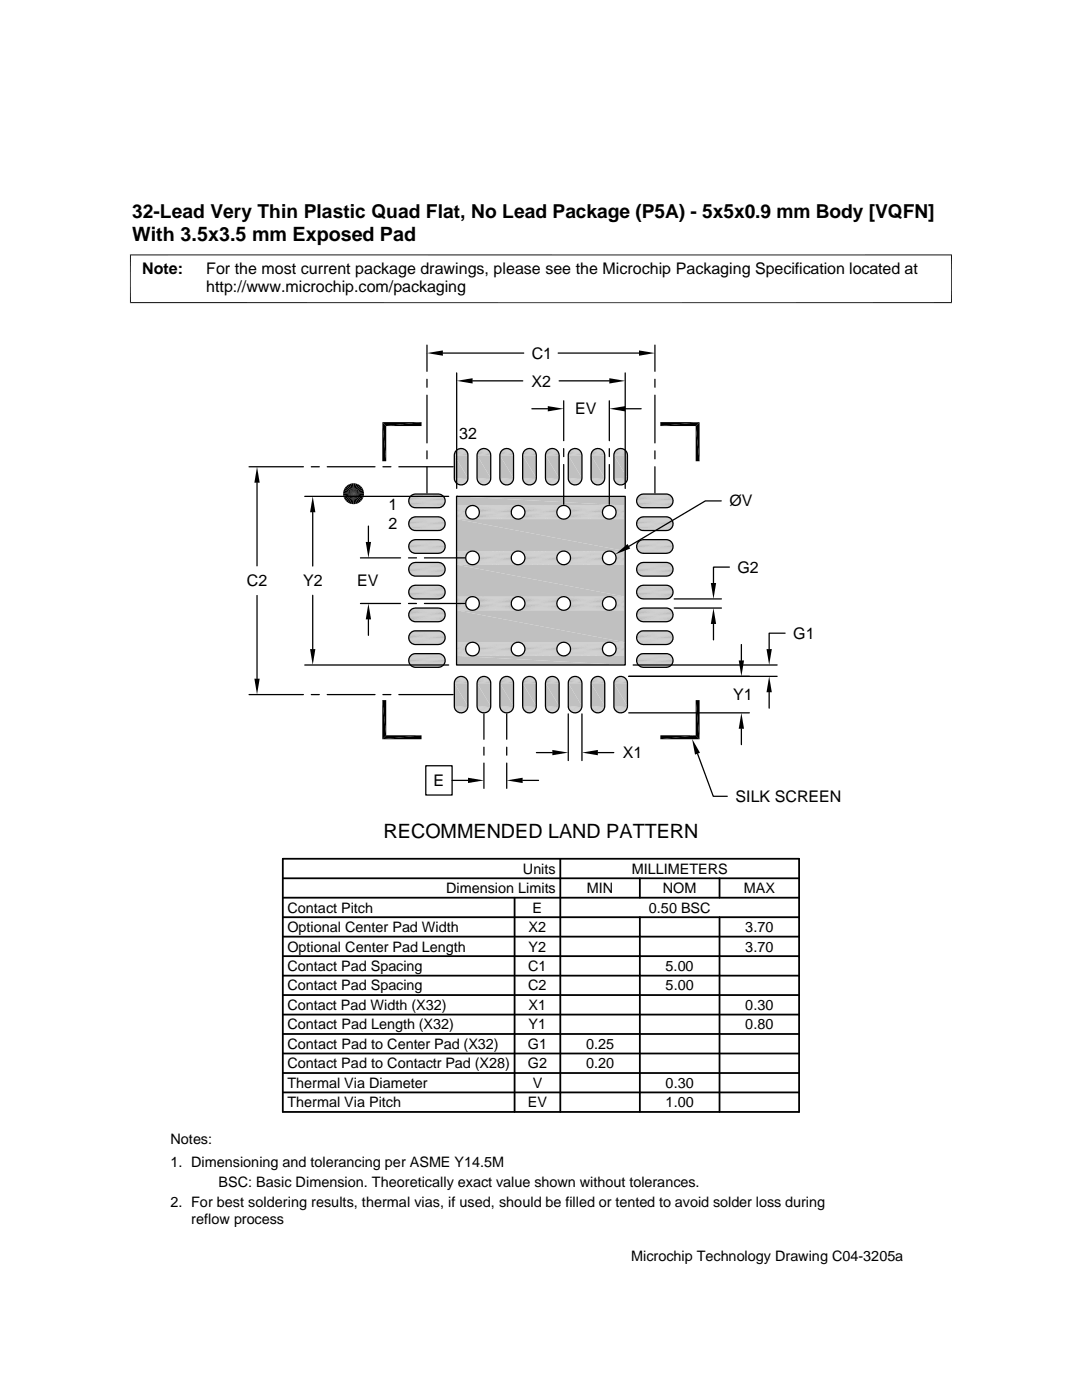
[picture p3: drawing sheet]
<svg xmlns="http://www.w3.org/2000/svg" width="216mm" height="279mm" viewBox="0 0 216 279" stroke-linecap="round" stroke-linejoin="round" font-family="sans-serif">
<g fill="#c0c0c0">
<path d="M123.5 89.6h.7z"/>
<path d="M123.7 89.5l.5 .1z"/>
<path d="M118.9 89.6h.8z"/>
<path d="M119.2 89.5l.5 .1z"/>
<path d="M114.4 89.6h.7z"/>
<path d="M114.6 89.5l.5 .1z"/>
<path d="M109.8 89.6h.8z"/>
<path d="M110.1 89.5l.5 .1z"/>
<path d="M105.3 89.6h.7z"/>
<path d="M105.5 89.5l.5 .1z"/>
<path d="M100.7 89.6h.8z"/>
<path d="M101 89.5l.5 .1z"/>
<path d="M96.2 89.6h.7z"/>
<path d="M96.4 89.5l.5 .1z"/>
<path d="M91.6 89.6h.8z"/>
<path d="M91.9 89.5l.5 .1z"/>
<path d="M123.2 89.6h1.3z"/>
<path d="M123.5 89.6h1z"/>
<path d="M118.7 89.6h1.2z"/>
<path d="M118.9 89.6h1z"/>
<path d="M114.2 89.6h1.2z"/>
<path d="M114.4 89.6h1z"/>
<path d="M109.6 89.6h1.2z"/>
<path d="M109.8 89.6h1z"/>
<path d="M105.1 89.6h1.2z"/>
<path d="M105.3 89.6h1z"/>
<path d="M100.5 89.6h1.2z"/>
<path d="M100.7 89.6h1z"/>
<path d="M95.9 89.6h1.3z"/>
<path d="M96.2 89.6h1z"/>
<path d="M91.4 89.6h1.2z"/>
<path d="M91.6 89.6h1z"/>
<path d="M123 89.8l.2-.2 1.5 .2z"/>
<path d="M123.2 89.6h1.3l.2 .2z"/>
<path d="M118.5 89.8l.2-.2 1.4 .2z"/>
<path d="M118.7 89.6h1.2l.2 .2z"/>
<path d="M113.9 89.8l.3-.2 1.4 .2z"/>
<path d="M114.2 89.6h1.2l.2 .2z"/>
<path d="M109.4 89.8l.2-.2 1.4 .2z"/>
<path d="M109.6 89.6h1.2l.2 .2z"/>
<path d="M104.8 89.8l.3-.2 1.4 .2z"/>
<path d="M105.1 89.6h1.2l.2 .2z"/>
<path d="M100.3 89.8l.2-.2 1.4 .2z"/>
<path d="M100.5 89.6h1.2l.2 .2z"/>
<path d="M95.7 89.8l.2-.2 1.5 .2z"/>
<path d="M95.9 89.6h1.3l.2 .2z"/>
<path d="M91.2 89.8l.2-.2 1.4 .2z"/>
<path d="M91.4 89.6h1.2l.2 .2z"/>
</g>
<path d="M122.8 89.9h2.1" fill="none" stroke="#c0c0c0" stroke-width=".2"/>
<path d="M123 89.8h1.7l.2 .2z" fill="#c0c0c0"/>
<path d="M118.3 89.9h2" fill="none" stroke="#c0c0c0" stroke-width=".2"/>
<path d="M118.5 89.8h1.6l.2 .2z" fill="#c0c0c0"/>
<path d="M113.7 89.9h2.1" fill="none" stroke="#c0c0c0" stroke-width=".2"/>
<path d="M113.9 89.8h1.7l.2 .2z" fill="#c0c0c0"/>
<path d="M109.2 89.9h2" fill="none" stroke="#c0c0c0" stroke-width=".2"/>
<path d="M109.4 89.8h1.6l.2 .2z" fill="#c0c0c0"/>
<path d="M104.6 89.9h2.1" fill="none" stroke="#c0c0c0" stroke-width=".2"/>
<path d="M104.8 89.8h1.7l.2 .2z" fill="#c0c0c0"/>
<path d="M100.1 89.9h2" fill="none" stroke="#c0c0c0" stroke-width=".2"/>
<path d="M100.3 89.8h1.6l.2 .2z" fill="#c0c0c0"/>
<path d="M95.5 89.9h2.1" fill="none" stroke="#c0c0c0" stroke-width=".2"/>
<path d="M95.7 89.8h1.7l.2 .2z" fill="#c0c0c0"/>
<path d="M91 89.9h2" fill="none" stroke="#c0c0c0" stroke-width=".2"/>
<path d="M91.2 89.8h1.6l.2 .2z" fill="#c0c0c0"/>
<path d="M90.8 90.1h2.4M95.4 90.1h2.3M99.9 90.1h2.4M104.5 90.1h2.3M109.1 90.1h2.3M113.6 90.1h2.3M118.1 90.1h2.4M122.7 90.1h2.3" fill="none" stroke="#c0c0c0" stroke-width=".2"/>
<g fill="none" stroke="#c0c0c0" stroke-width=".23">
<path d="M90.7 90.5h2.6M90.7 90.3h2.6M95.2 90.5h2.7M95.3 90.3h2.5M99.8 90.5h2.6M99.8 90.3h2.6M104.3 90.5h2.7M104.4 90.3h2.5M108.9 90.5h2.6M108.9 90.3h2.6M113.4 90.5h2.7M113.5 90.3h2.5"/>
<path d="M118 90.5h2.6M118 90.3h2.6M122.5 90.5h2.7M122.6 90.3h2.5"/>
</g>
<path d="M90.7 90.7h2.7M95.2 90.7h2.7M99.7 90.7h2.8M104.3 90.7h2.7M108.8 90.7h2.8M113.4 90.7h2.7M117.9 90.7h2.8M122.5 90.7h2.7" fill="none" stroke="#c0c0c0" stroke-width=".25"/>
<g fill="#c0c0c0">
<path d="M122.5 90.9l2.7 4.5h-2.7z"/>
<path d="M122.5 90.9h2.7v4.5z"/>
<path d="M117.9 90.9l2.8 4.5h-2.8z"/>
<path d="M117.9 90.9h2.8v4.5z"/>
<path d="M113.4 90.9l2.7 4.5h-2.7z"/>
<path d="M113.4 90.9h2.7v4.5z"/>
<path d="M108.8 90.9l2.8 4.5h-2.8z"/>
<path d="M108.8 90.9h2.8v4.5z"/>
<path d="M104.3 90.9l2.7 4.5h-2.7z"/>
<path d="M104.3 90.9h2.7v4.5z"/>
<path d="M99.7 90.9l2.8 4.5h-2.8z"/>
<path d="M99.7 90.9h2.8v4.5z"/>
<path d="M95.2 90.9l2.7 4.5h-2.7z"/>
<path d="M95.2 90.9h2.7v4.5z"/>
<path d="M90.7 90.9l2.7 4.5h-2.7z"/>
<path d="M90.7 90.9h2.7v4.5z"/>
</g>
<path d="M90.7 95.5h2.7M95.2 95.5h2.7M99.7 95.5h2.8M104.3 95.5h2.7M108.8 95.5h2.8M113.4 95.5h2.7M117.9 95.5h2.8M122.5 95.5h2.7" fill="none" stroke="#c0c0c0" stroke-width=".25"/>
<g fill="none" stroke="#c0c0c0" stroke-width=".23">
<path d="M90.7 95.8h2.6M90.7 96h2.6M95.2 95.8h2.7M95.3 96h2.5M99.8 95.8h2.6M99.8 96h2.6M104.3 95.8h2.7M104.4 96h2.5M108.9 95.8h2.6M108.9 96h2.6M113.4 95.8h2.7M113.5 96h2.5"/>
<path d="M118 95.8h2.6M118 96h2.6M122.5 95.8h2.7M122.6 96h2.5"/>
</g>
<path d="M90.8 96.2h2.4M95.4 96.2h2.3M99.9 96.2h2.4M104.5 96.2h2.3M109.1 96.2h2.3M113.6 96.2h2.3M118.1 96.2h2.4M122.7 96.2h2.3" fill="none" stroke="#c0c0c0" stroke-width=".2"/>
<path d="M122.8 96.3l1.9 .2h-1.7z" fill="#c0c0c0"/>
<path d="M122.8 96.4h2.1" fill="none" stroke="#c0c0c0" stroke-width=".2"/>
<path d="M118.3 96.3l1.8 .2h-1.6z" fill="#c0c0c0"/>
<path d="M118.3 96.4h2" fill="none" stroke="#c0c0c0" stroke-width=".2"/>
<path d="M113.7 96.3l1.9 .2h-1.7z" fill="#c0c0c0"/>
<path d="M113.7 96.4h2.1" fill="none" stroke="#c0c0c0" stroke-width=".2"/>
<path d="M109.2 96.3l1.8 .2h-1.6z" fill="#c0c0c0"/>
<path d="M109.2 96.4h2" fill="none" stroke="#c0c0c0" stroke-width=".2"/>
<path d="M104.6 96.3l1.9 .2h-1.7z" fill="#c0c0c0"/>
<path d="M104.6 96.4h2.1" fill="none" stroke="#c0c0c0" stroke-width=".2"/>
<path d="M100.1 96.3l1.8 .2h-1.6z" fill="#c0c0c0"/>
<path d="M100.1 96.4h2" fill="none" stroke="#c0c0c0" stroke-width=".2"/>
<path d="M95.5 96.3l1.9 .2h-1.7z" fill="#c0c0c0"/>
<path d="M95.5 96.4h2.1" fill="none" stroke="#c0c0c0" stroke-width=".2"/>
<path d="M91 96.3l1.8 .2h-1.6z" fill="#c0c0c0"/>
<path d="M91 96.4h2" fill="none" stroke="#c0c0c0" stroke-width=".2"/>
<g fill="#c0c0c0">
<path d="M123 96.5l1.5 .1h-1.3z"/>
<path d="M123 96.5h1.7l-.2 .1z"/>
<path d="M118.5 96.5l1.4 .1h-1.2z"/>
<path d="M118.5 96.5h1.6l-.2 .1z"/>
<path d="M113.9 96.5l1.5 .1h-1.2z"/>
<path d="M113.9 96.5h1.7l-.2 .1z"/>
<path d="M109.4 96.5l1.4 .1h-1.2z"/>
<path d="M109.4 96.5h1.6l-.2 .1z"/>
<path d="M104.8 96.5l1.5 .1h-1.2z"/>
<path d="M104.8 96.5h1.7l-.2 .1z"/>
<path d="M100.3 96.5l1.4 .1h-1.2z"/>
<path d="M100.3 96.5h1.6l-.2 .1z"/>
<path d="M95.7 96.5l1.5 .1h-1.3z"/>
<path d="M95.7 96.5h1.7l-.2 .1z"/>
<path d="M91.2 96.5l1.4 .1h-1.2z"/>
<path d="M91.2 96.5h1.6l-.2 .1z"/>
<path d="M123.2 96.6l1 .1z"/>
<path d="M123.2 96.6h1.3z"/>
<path d="M118.7 96.6l1 .1z"/>
<path d="M118.7 96.6h1.2z"/>
<path d="M114.2 96.6l.9 .1z"/>
<path d="M114.2 96.6h1.2z"/>
<path d="M109.6 96.6l1 .1z"/>
<path d="M109.6 96.6h1.2z"/>
<path d="M105.1 96.6l.9 .1z"/>
<path d="M105.1 96.6h1.2z"/>
<path d="M100.5 96.6l1 .1z"/>
<path d="M100.5 96.6h1.2z"/>
<path d="M95.9 96.6l1 .1z"/>
<path d="M95.9 96.6h1.3z"/>
<path d="M91.4 96.6l1 .1z"/>
<path d="M91.4 96.6h1.2z"/>
<path d="M123.5 96.7l.5 .1z"/>
<path d="M123.5 96.7h.7z"/>
<path d="M118.9 96.7l.5 .1z"/>
<path d="M118.9 96.7h.8z"/>
<path d="M114.4 96.7l.5 .1z"/>
<path d="M114.4 96.7h.7z"/>
<path d="M109.8 96.7l.5 .1z"/>
<path d="M109.8 96.7h.8z"/>
<path d="M105.3 96.7l.5 .1z"/>
<path d="M105.3 96.7h.7z"/>
<path d="M100.7 96.7l.5 .1z"/>
<path d="M100.7 96.7h.8z"/>
<path d="M96.2 96.7l.5 .1z"/>
<path d="M96.2 96.7h.7z"/>
<path d="M91.6 96.7l.5 .1z"/>
<path d="M91.6 96.7h.8z"/>
</g>
<g fill="none" stroke="#c0c0c0" stroke-width=".2">
<path d="M81.8 99h6.8M82 98.9h6.4M82.2 98.8h6M82.4 98.7h5.5M82.7 98.6h5M127.3 99h6.7M127.5 98.9h6.4M127.7 98.8h6M127.9 98.7h5.5M128.1 98.6h5.1M81.8 103.6h6.8M81.8 108.2h6.8"/>
<path d="M81.8 112.7h6.8M81.8 117.3h6.8M81.8 100.9h6.8M81.8 105.4h6.8M81.8 110h6.8M81.8 114.5h6.8M81.8 119.1h6.8M82 103.4h6.4M82 108h6.4M82 112.5h6.4M82 117.1h6.4M82 101h6.4"/>
<path d="M82 105.6h6.4M82 110.1h6.4M82 114.7h6.4M82 119.2h6.4M82.2 101.2h6M82.2 105.7h6M82.2 110.3h6M82.2 114.8h6M82.2 119.4h6M82.2 103.3h6M82.2 107.9h6M82.2 112.4h6"/>
<path d="M82.2 116.9h6M82.4 101.3h5.5M82.4 105.8h5.5M82.4 110.4h5.5M82.4 114.9h5.5M82.4 119.5h5.5M82.4 103.2h5.5M82.4 107.8h5.5M82.4 112.3h5.5M82.4 116.9h5.5M82.7 101.3h5M82.7 105.9h5"/>
<path d="M82.7 115h5M82.7 119.5h5M82.7 103.2h5M82.7 107.7h5M82.7 112.3h5M127.3 100.9h6.7M127.3 105.4h6.7M127.3 110h6.7M127.3 114.5h6.7M127.3 119.1h6.7M127.3 103.6h6.7M127.3 108.2h6.7"/>
<path d="M127.3 112.7h6.7M127.3 117.3h6.7M127.5 101h6.4M127.5 105.6h6.4M127.5 110.1h6.4M127.5 114.7h6.4M127.5 119.2h6.4M127.5 103.4h6.4M127.5 108h6.4M127.5 112.5h6.4M127.5 117.1h6.4M127.7 103.3h6"/>
<path d="M127.7 107.9h6M127.7 112.4h6M127.7 116.9h6M127.7 101.2h6M127.7 105.7h6M127.7 110.3h6M127.7 114.8h6M127.7 119.4h6M127.9 101.3h5.5M127.9 105.8h5.5M127.9 110.4h5.5M127.9 114.9h5.5"/>
<path d="M127.9 119.5h5.5M127.9 103.2h5.5M127.9 107.8h5.5M127.9 112.3h5.5M127.9 116.9h5.5M128.1 101.3h5.1M128.1 105.9h5.1M128.1 115h5.1M128.1 119.5h5.1M128.1 103.2h5.1M128.1 107.7h5.1M128.1 112.3h5.1"/>
<path d="M81.8 121.8h6.8M81.8 126.3h6.8M81.8 130.9h6.8M81.8 123.6h6.8M81.8 128.2h6.8M81.8 132.7h6.8M82 121.6h6.4M82 126.2h6.4M82 130.7h6.4M82 123.8h6.4M82 128.3h6.4M82 132.9h6.4"/>
<path d="M82.2 123.9h6M82.2 128.5h6M82.2 133h6M82.2 121.5h6M82.2 126h6M82.2 130.6h6M82.4 124h5.5M82.4 128.6h5.5M82.4 133.1h5.5M82.4 121.4h5.5M82.4 126h5.5M82.4 130.5h5.5"/>
<path d="M82.7 124.1h5M82.7 128.6h5M82.7 133.2h5M82.7 121.4h5M82.7 125.9h5M82.7 130.5h5M127.3 123.6h6.7M127.3 128.2h6.7M127.3 132.7h6.7M127.3 121.8h6.7M127.3 126.3h6.7M127.3 130.9h6.7"/>
<path d="M127.5 123.8h6.4M127.5 128.3h6.4M127.5 132.9h6.4M127.5 121.6h6.4M127.5 126.2h6.4M127.5 130.7h6.4M127.7 121.5h6M127.7 126h6M127.7 130.6h6M127.7 123.9h6M127.7 128.5h6M127.7 133h6"/>
<path d="M127.9 124h5.5M127.9 128.6h5.5M127.9 133.1h5.5M127.9 121.4h5.5M127.9 126h5.5M127.9 130.5h5.5M128.1 124.1h5.1M128.1 128.6h5.1M128.1 133.2h5.1M128.1 121.4h5.1M128.1 125.9h5.1M128.1 130.5h5.1"/>
</g>
<g fill="none" stroke="#c0c0c0" stroke-width=".21">
<path d="M81.7 99.3h7M127.2 99.3h7M81.7 100.7h7M81.7 109.8h7M81.7 114.3h7M81.7 118.9h7M81.7 103.8h7M81.7 108.4h7M81.7 112.9h7M81.7 117.5h7M127.2 103.8h7M127.2 108.4h7"/>
<path d="M127.2 112.9h7M127.2 117.5h7M127.2 100.7h7M127.2 109.8h7M127.2 114.3h7M127.2 118.9h7M81.7 123.4h7M81.7 128h7M81.7 132.5h7M81.7 122h7M81.7 131.1h7M127.2 122h7"/>
<path d="M127.2 131.1h7M127.2 123.4h7M127.2 128h7M127.2 132.5h7"/>
</g>
<g fill="none" stroke="#c0c0c0" stroke-width=".23">
<path d="M81.6 99.5h7.2M127.1 99.5h7.2M81.6 100.2h7.2M81.6 104.8h7.2M81.6 109.3h7.2M81.6 113.6h7.2M81.6 118.2h7.2M81.6 105h7.2M81.6 109.5h7.2M81.6 114.1h7.2M81.6 118.6h7.2M81.6 104h7.2"/>
<path d="M81.6 108.6h7.2M81.6 113.1h7.2M81.6 117.7h7.2M81.7 105.2h7M127 100.2h7.3M127 104.8h7.3M127 109.3h7.3M127 113.6h7.3M127 118.2h7.3M127.1 105h7.2M127.1 109.5h7.2M127.1 114.1h7.2"/>
<path d="M127.1 118.6h7.2M127.1 104h7.2M127.1 108.6h7.2M127.1 113.1h7.2M127.1 117.7h7.2M127.2 105.2h7M81.6 122.5h7.2M81.6 127h7.2M81.6 131.6h7.2M81.6 123.2h7.2M81.6 127.8h7.2M81.6 132.3h7.2"/>
<path d="M81.6 122.2h7.2M81.6 126.8h7.2M81.7 126.5h7M127 122.5h7.3M127 127h7.3M127 131.6h7.3M127.1 123.2h7.2M127.1 127.8h7.2M127.1 132.3h7.2M127.1 122.2h7.2M127.1 126.8h7.2M127.2 126.5h7"/>
</g>
<g fill="none" stroke="#c0c0c0" stroke-width=".25">
<path d="M81.6 100h7.2M81.6 99.7h7.2M127 99.7h7.3M127 100h7.3M81.6 104.5h7.2M81.6 109.1h7.2M81.6 113.9h7.2M81.6 118.4h7.2M81.6 104.3h7.2M81.6 108.8h7.2M81.6 113.4h7.2M81.6 117.9h7.2"/>
<path d="M81.6 100.5h7.2M127 104.3h7.3M127 108.8h7.3M127 113.4h7.3M127 117.9h7.3M127 104.5h7.3M127 109.1h7.3M127 113.9h7.3M127 118.4h7.3M127.1 100.5h7.2M81.6 122.7h7.2M81.6 123h7.2"/>
<path d="M81.6 127.3h7.2M81.6 127.5h7.2M81.6 131.8h7.2M81.6 132.1h7.2M81.6 131.3h7.2M127 122.7h7.3M127 123h7.3M127 127.3h7.3M127 127.5h7.3M127 131.8h7.3M127 132.1h7.3M127.1 131.3h7.2"/>
</g>
<g fill="#c0c0c0">
<path d="M123.5 135h.7z"/>
<path d="M123.7 135h.5z"/>
<path d="M118.9 135h.8z"/>
<path d="M119.2 135h.5z"/>
<path d="M114.4 135h.7z"/>
<path d="M114.6 135h.5z"/>
<path d="M109.8 135h.8z"/>
<path d="M110.1 135h.5z"/>
<path d="M105.3 135h.7z"/>
<path d="M105.5 135h.5z"/>
<path d="M100.7 135h.8z"/>
<path d="M101 135h.5z"/>
<path d="M96.2 135h.7z"/>
<path d="M96.4 135h.5z"/>
<path d="M91.6 135h.8z"/>
<path d="M91.9 135h.5z"/>
<path d="M123.2 135.1h1.3z"/>
<path d="M123.5 135l1 .1z"/>
<path d="M118.7 135.1h1.2z"/>
<path d="M118.9 135l1 .1z"/>
<path d="M114.2 135.1h1.2z"/>
<path d="M114.4 135l1 .1z"/>
<path d="M109.6 135.1h1.2z"/>
<path d="M109.8 135l1 .1z"/>
<path d="M105.1 135.1h1.2z"/>
<path d="M105.3 135l1 .1z"/>
<path d="M100.5 135.1h1.2z"/>
<path d="M100.7 135l1 .1z"/>
<path d="M95.9 135.1h1.3z"/>
<path d="M96.2 135l1 .1z"/>
<path d="M91.4 135.1h1.2z"/>
<path d="M91.6 135l1 .1z"/>
<path d="M123 135.3l.2-.2 1.5 .2z"/>
<path d="M123.2 135.1h1.3l.2 .2z"/>
<path d="M118.5 135.3l.2-.2 1.4 .2z"/>
<path d="M118.7 135.1h1.2l.2 .2z"/>
<path d="M113.9 135.3l.3-.2 1.4 .2z"/>
<path d="M114.2 135.1h1.2l.2 .2z"/>
<path d="M109.4 135.3l.2-.2 1.4 .2z"/>
<path d="M109.6 135.1h1.2l.2 .2z"/>
<path d="M104.8 135.3l.3-.2 1.4 .2z"/>
<path d="M105.1 135.1h1.2l.2 .2z"/>
<path d="M100.3 135.3l.2-.2 1.4 .2z"/>
<path d="M100.5 135.1h1.2l.2 .2z"/>
<path d="M95.7 135.3l.2-.2 1.5 .2z"/>
<path d="M95.9 135.1h1.3l.2 .2z"/>
<path d="M91.2 135.3l.2-.2 1.4 .2z"/>
<path d="M91.4 135.1h1.2l.2 .2z"/>
</g>
<path d="M122.8 135.4h2.1" fill="none" stroke="#c0c0c0" stroke-width=".2"/>
<path d="M123 135.3h1.7l.2 .1z" fill="#c0c0c0"/>
<path d="M118.3 135.4h2" fill="none" stroke="#c0c0c0" stroke-width=".2"/>
<path d="M118.5 135.3h1.6l.2 .1z" fill="#c0c0c0"/>
<path d="M113.7 135.4h2.1" fill="none" stroke="#c0c0c0" stroke-width=".2"/>
<path d="M113.9 135.3h1.7l.2 .1z" fill="#c0c0c0"/>
<path d="M109.2 135.4h2" fill="none" stroke="#c0c0c0" stroke-width=".2"/>
<path d="M109.4 135.3h1.6l.2 .1z" fill="#c0c0c0"/>
<path d="M104.6 135.4h2.1" fill="none" stroke="#c0c0c0" stroke-width=".2"/>
<path d="M104.8 135.3h1.7l.2 .1z" fill="#c0c0c0"/>
<path d="M100.1 135.4h2" fill="none" stroke="#c0c0c0" stroke-width=".2"/>
<path d="M100.3 135.3h1.6l.2 .1z" fill="#c0c0c0"/>
<path d="M95.5 135.4h2.1" fill="none" stroke="#c0c0c0" stroke-width=".2"/>
<path d="M95.7 135.3h1.7l.2 .1z" fill="#c0c0c0"/>
<path d="M91 135.4h2" fill="none" stroke="#c0c0c0" stroke-width=".2"/>
<path d="M91.2 135.3h1.6l.2 .1z" fill="#c0c0c0"/>
<path d="M90.8 135.5h2.4M95.4 135.5h2.3M99.9 135.5h2.4M104.5 135.5h2.3M109.1 135.5h2.3M113.6 135.5h2.3M118.1 135.5h2.4M122.7 135.5h2.3" fill="none" stroke="#c0c0c0" stroke-width=".2"/>
<g fill="none" stroke="#c0c0c0" stroke-width=".23">
<path d="M90.7 136h2.6M90.7 135.8h2.6M95.2 136h2.7M95.3 135.8h2.5M99.8 136h2.6M99.8 135.8h2.6M104.3 136h2.7M104.4 135.8h2.5M108.9 136h2.6M108.9 135.8h2.6M113.4 136h2.7M113.5 135.8h2.5"/>
<path d="M118 136h2.6M118 135.8h2.6M122.5 136h2.7M122.6 135.8h2.5"/>
</g>
<path d="M90.7 136.2h2.7M95.2 136.2h2.7M99.7 136.2h2.8M104.3 136.2h2.7M108.8 136.2h2.8M113.4 136.2h2.7M117.9 136.2h2.8M122.5 136.2h2.7" fill="none" stroke="#c0c0c0" stroke-width=".25"/>
<g fill="#c0c0c0">
<path d="M122.5 136.4l2.7 4.5h-2.7z"/>
<path d="M122.5 136.4h2.7v4.5z"/>
<path d="M117.9 136.4l2.8 4.5h-2.8z"/>
<path d="M117.9 136.4h2.8v4.5z"/>
<path d="M113.4 136.4l2.7 4.5h-2.7z"/>
<path d="M113.4 136.4h2.7v4.5z"/>
<path d="M108.8 136.4l2.8 4.5h-2.8z"/>
<path d="M108.8 136.4h2.8v4.5z"/>
<path d="M104.3 136.4l2.7 4.5h-2.7z"/>
<path d="M104.3 136.4h2.7v4.5z"/>
<path d="M99.7 136.4l2.8 4.5h-2.8z"/>
<path d="M99.7 136.4h2.8v4.5z"/>
<path d="M95.2 136.4l2.7 4.5h-2.7z"/>
<path d="M95.2 136.4h2.7v4.5z"/>
<path d="M90.7 136.4l2.7 4.5h-2.7z"/>
<path d="M90.7 136.4h2.7v4.5z"/>
</g>
<path d="M90.7 141h2.7M95.2 141h2.7M99.7 141h2.8M104.3 141h2.7M108.8 141h2.8M113.4 141h2.7M117.9 141h2.8M122.5 141h2.7" fill="none" stroke="#c0c0c0" stroke-width=".25"/>
<g fill="none" stroke="#c0c0c0" stroke-width=".23">
<path d="M90.7 141.3h2.6M90.7 141.5h2.6M95.2 141.3h2.7M95.3 141.5h2.5M99.8 141.3h2.6M99.8 141.5h2.6M104.3 141.3h2.7M104.4 141.5h2.5M108.9 141.3h2.6M108.9 141.5h2.6M113.4 141.3h2.7M113.5 141.5h2.5"/>
<path d="M118 141.3h2.6M118 141.5h2.6M122.5 141.3h2.7M122.6 141.5h2.5"/>
</g>
<path d="M90.8 141.7h2.4M95.4 141.7h2.3M99.9 141.7h2.4M104.5 141.7h2.3M109.1 141.7h2.3M113.6 141.7h2.3M118.1 141.7h2.4M122.7 141.7h2.3" fill="none" stroke="#c0c0c0" stroke-width=".2"/>
<path d="M122.8 141.8l1.9 .2h-1.7z" fill="#c0c0c0"/>
<path d="M122.8 141.9h2.1" fill="none" stroke="#c0c0c0" stroke-width=".2"/>
<path d="M118.3 141.8l1.8 .2h-1.6z" fill="#c0c0c0"/>
<path d="M118.3 141.9h2" fill="none" stroke="#c0c0c0" stroke-width=".2"/>
<path d="M113.7 141.8l1.9 .2h-1.7z" fill="#c0c0c0"/>
<path d="M113.7 141.9h2.1" fill="none" stroke="#c0c0c0" stroke-width=".2"/>
<path d="M109.2 141.8l1.8 .2h-1.6z" fill="#c0c0c0"/>
<path d="M109.2 141.9h2" fill="none" stroke="#c0c0c0" stroke-width=".2"/>
<path d="M104.6 141.8l1.9 .2h-1.7z" fill="#c0c0c0"/>
<path d="M104.6 141.9h2.1" fill="none" stroke="#c0c0c0" stroke-width=".2"/>
<path d="M100.1 141.8l1.8 .2h-1.6z" fill="#c0c0c0"/>
<path d="M100.1 141.9h2" fill="none" stroke="#c0c0c0" stroke-width=".2"/>
<path d="M95.5 141.8l1.9 .2h-1.7z" fill="#c0c0c0"/>
<path d="M95.5 141.9h2.1" fill="none" stroke="#c0c0c0" stroke-width=".2"/>
<path d="M91 141.8l1.8 .2h-1.6z" fill="#c0c0c0"/>
<path d="M91 141.9h2" fill="none" stroke="#c0c0c0" stroke-width=".2"/>
<g fill="#c0c0c0">
<path d="M123 142l1.5 .1h-1.3z"/>
<path d="M123 142h1.7l-.2 .1z"/>
<path d="M118.5 142l1.4 .1h-1.2z"/>
<path d="M118.5 142h1.6l-.2 .1z"/>
<path d="M113.9 142l1.5 .1h-1.2z"/>
<path d="M113.9 142h1.7l-.2 .1z"/>
<path d="M109.4 142l1.4 .1h-1.2z"/>
<path d="M109.4 142h1.6l-.2 .1z"/>
<path d="M104.8 142l1.5 .1h-1.2z"/>
<path d="M104.8 142h1.7l-.2 .1z"/>
<path d="M100.3 142l1.4 .1h-1.2z"/>
<path d="M100.3 142h1.6l-.2 .1z"/>
<path d="M95.7 142l1.5 .1h-1.3z"/>
<path d="M95.7 142h1.7l-.2 .1z"/>
<path d="M91.2 142l1.4 .1h-1.2z"/>
<path d="M91.2 142h1.6l-.2 .1z"/>
<path d="M123.2 142.1l1 .1z"/>
<path d="M123.2 142.1h1.3z"/>
<path d="M118.7 142.1l1 .1z"/>
<path d="M118.7 142.1h1.2z"/>
<path d="M114.2 142.1l.9 .1z"/>
<path d="M114.2 142.1h1.2z"/>
<path d="M109.6 142.1l1 .1z"/>
<path d="M109.6 142.1h1.2z"/>
<path d="M105.1 142.1l.9 .1z"/>
<path d="M105.1 142.1h1.2z"/>
<path d="M100.5 142.1l1 .1z"/>
<path d="M100.5 142.1h1.2z"/>
<path d="M95.9 142.1l1 .1z"/>
<path d="M95.9 142.1h1.3z"/>
<path d="M91.4 142.1l1 .1z"/>
<path d="M91.4 142.1h1.2z"/>
<path d="M123.5 142.2l.5 .1z"/>
<path d="M123.5 142.2h.7z"/>
<path d="M118.9 142.2l.5 .1z"/>
<path d="M118.9 142.2h.8z"/>
<path d="M114.4 142.2l.5 .1z"/>
<path d="M114.4 142.2h.7z"/>
<path d="M109.8 142.2l.5 .1z"/>
<path d="M109.8 142.2h.8z"/>
<path d="M105.3 142.2l.5 .1z"/>
<path d="M105.3 142.2h.7z"/>
<path d="M100.7 142.2l.5 .1z"/>
<path d="M100.7 142.2h.8z"/>
<path d="M96.2 142.2l.5 .1z"/>
<path d="M96.2 142.2h.7z"/>
<path d="M91.6 142.2l.5 .1z"/>
<path d="M91.6 142.2h.8z"/>
<path d="M91.1 99.1l33.7 1.8h-33.7z"/>
<path d="M91.1 99.1h33.7v1.8z"/>
</g>
<g fill="none" stroke="#c0c0c0" stroke-width=".2">
<path d="M91.1 100.9h3.1M91.1 101h2.8M91.1 101.1h2.6M91.1 101.2h2.4M91.1 101.4h2.2M94.4 100.9h8.9M94.7 101h8.3M94.9 101.1h7.9M95.1 101.2h7.5M95.3 101.4h7.1M103.5 100.9h8.9M103.8 101h8.3"/>
<path d="M104 101.1h7.9M104.2 101.2h7.5M104.4 101.4h7.1M112.6 100.9h8.9M112.8 101h8.4M113.1 101.1h7.9M113.3 101.2h7.5M113.5 101.4h7.1M121.7 100.9h3.1M121.9 101h2.9M122.2 101.1h2.6M122.4 101.2h2.4"/>
<path d="M122.6 101.4h2.2"/>
</g>
<path d="M95.4 101.6h6.8M104.5 101.6h6.8M113.6 101.6h6.8M122.7 101.6h2.1" fill="none" stroke="#c0c0c0" stroke-width=".23"/>
<path d="M91.1 101.5l1.9 .2h-1.9z" fill="#c0c0c0"/>
<path d="M91.1 101.6h2" fill="none" stroke="#c0c0c0" stroke-width=".23"/>
<g fill="#c0c0c0">
<path d="M122.9 101.7l1.9 .3h-1.9z"/>
<path d="M122.9 101.7h1.9v.3z"/>
</g>
<path d="M95.6 101.9h6.5M104.6 101.9h6.6M113.7 101.9h6.6" fill="none" stroke="#c0c0c0" stroke-width=".23"/>
<g fill="#c0c0c0">
<path d="M91.1 101.7l1.8 .3h-1.8z"/>
<path d="M91.1 101.7h1.9l-.1 .3z"/>
<path d="M122.9 102l1.9 .2h-1.9z"/>
<path d="M122.9 102h1.9v.2z"/>
</g>
<path d="M95.6 102.1h6.4M104.7 102.1h6.4M113.8 102.1h6.4" fill="none" stroke="#c0c0c0" stroke-width=".25"/>
<g fill="#c0c0c0">
<path d="M91.1 102l1.8 .2h-1.8z"/>
<path d="M91.1 102h1.8v.2z"/>
<path d="M122.9 102.2l1.9 .3h-1.9z"/>
<path d="M122.9 102.2h1.9v.3z"/>
</g>
<path d="M95.6 102.4h6.4M104.7 102.4h6.4M113.8 102.4h6.4" fill="none" stroke="#c0c0c0" stroke-width=".25"/>
<g fill="#c0c0c0">
<path d="M91.1 102.2l1.8 .3h-1.8z"/>
<path d="M91.1 102.2h1.8v.3z"/>
<path d="M122.9 102.5l1.9 .2h-1.9z"/>
<path d="M122.9 102.5h1.9v.2z"/>
</g>
<path d="M95.6 102.6h6.5M104.6 102.6h6.6M113.7 102.6h6.6" fill="none" stroke="#c0c0c0" stroke-width=".25"/>
<g fill="#c0c0c0">
<path d="M91.1 102.5l1.9 .2h-1.9z"/>
<path d="M91.1 102.5h1.8l.1 .2z"/>
</g>
<path d="M122.7 102.8h2.1" fill="none" stroke="#c0c0c0" stroke-width=".21"/>
<path d="M122.9 102.7h1.9v.3z" fill="#c0c0c0"/>
<path d="M91.1 102.8h2M91.1 103.1h2.2M95.3 103.1h7.1M95.4 102.8h6.8M104.4 103.1h7.1M104.5 102.8h6.8M113.5 103.1h7.1M113.6 102.8h6.8M122.6 103.1h2.2" fill="none" stroke="#c0c0c0" stroke-width=".21"/>
<g fill="none" stroke="#c0c0c0" stroke-width=".2">
<path d="M91.1 103.3h2.4M91.1 103.4h2.6M91.1 103.5h2.8M91.1 103.6h3.1M94.4 103.6h8.9M94.7 103.5h8.3M94.9 103.4h7.9M95.1 103.3h7.5M103.5 103.6h8.9M103.8 103.5h8.3M104 103.4h7.9M104.2 103.3h7.5"/>
<path d="M112.6 103.6h8.9M112.8 103.5h8.4M113.1 103.4h7.9M113.3 103.3h7.5M121.7 103.6h3.1M121.9 103.5h2.9M122.2 103.4h2.6M122.4 103.3h2.4"/>
</g>
<g fill="#c0c0c0">
<path d="M91.1 103.6l33.7 6.4h-33.7z"/>
<path d="M91.1 103.6h33.7v6.4z"/>
</g>
<g fill="none" stroke="#c0c0c0" stroke-width=".2">
<path d="M91.1 110h3.1M91.1 110.1h2.8M91.1 110.2h2.6M91.1 110.3h2.4M91.1 110.5h2.2M94.4 110h8.9M94.7 110.1h8.3M94.9 110.2h7.9M95.1 110.3h7.5M95.3 110.5h7.1M103.5 110h8.9M103.8 110.1h8.3"/>
<path d="M104 110.2h7.9M104.2 110.3h7.5M104.4 110.5h7.1M112.6 110h8.9M112.8 110.1h8.4M113.1 110.2h7.9M113.3 110.3h7.5M113.5 110.5h7.1M121.7 110h3.1M121.9 110.1h2.9M122.2 110.2h2.6M122.4 110.3h2.4"/>
<path d="M122.6 110.5h2.2"/>
</g>
<path d="M95.4 110.7h6.8M104.5 110.7h6.8M113.6 110.7h6.8M122.7 110.7h2.1" fill="none" stroke="#c0c0c0" stroke-width=".23"/>
<path d="M91.1 110.6l1.9 .2h-1.9z" fill="#c0c0c0"/>
<path d="M91.1 110.7h2" fill="none" stroke="#c0c0c0" stroke-width=".23"/>
<g fill="#c0c0c0">
<path d="M122.9 110.8l1.9 .3h-1.9z"/>
<path d="M122.9 110.8h1.9v.3z"/>
</g>
<path d="M95.6 111h6.5M104.6 111h6.6M113.7 111h6.6" fill="none" stroke="#c0c0c0" stroke-width=".23"/>
<g fill="#c0c0c0">
<path d="M91.1 110.8l1.8 .3h-1.8z"/>
<path d="M91.1 110.8h1.9l-.1 .3z"/>
<path d="M122.9 111.1l1.9 .2h-1.9z"/>
<path d="M122.9 111.1h1.9v.2z"/>
</g>
<path d="M95.6 111.2h6.4M104.7 111.2h6.4M113.8 111.2h6.4" fill="none" stroke="#c0c0c0" stroke-width=".25"/>
<g fill="#c0c0c0">
<path d="M91.1 111.1l1.8 .2h-1.8z"/>
<path d="M91.1 111.1h1.8v.2z"/>
<path d="M122.9 111.3l1.9 .3h-1.9z"/>
<path d="M122.9 111.3h1.9v.3z"/>
</g>
<path d="M95.6 111.5h6.4M104.7 111.5h6.4M113.8 111.5h6.4" fill="none" stroke="#c0c0c0" stroke-width=".25"/>
<g fill="#c0c0c0">
<path d="M91.1 111.3l1.8 .3h-1.8z"/>
<path d="M91.1 111.3h1.8v.3z"/>
<path d="M122.9 111.6l1.9 .2h-1.9z"/>
<path d="M122.9 111.6h1.9v.2z"/>
</g>
<path d="M95.6 111.7h6.5M104.6 111.7h6.6M113.7 111.7h6.6" fill="none" stroke="#c0c0c0" stroke-width=".23"/>
<g fill="#c0c0c0">
<path d="M91.1 111.6l1.9 .2h-1.9z"/>
<path d="M91.1 111.6h1.8l.1 .2z"/>
</g>
<path d="M122.7 111.9h2.1" fill="none" stroke="#c0c0c0" stroke-width=".23"/>
<path d="M122.9 111.8h1.9v.3z" fill="#c0c0c0"/>
<path d="M91.1 111.9h2M95.4 111.9h6.8M104.5 111.9h6.8M113.6 111.9h6.8" fill="none" stroke="#c0c0c0" stroke-width=".23"/>
<path d="M91.1 112.2h2.2M95.3 112.2h7.1M104.4 112.2h7.1M113.5 112.2h7.1M122.6 112.2h2.2" fill="none" stroke="#c0c0c0" stroke-width=".21"/>
<g fill="none" stroke="#c0c0c0" stroke-width=".2">
<path d="M91.1 112.4h2.4M91.1 112.5h2.6M91.1 112.6h2.8M91.1 112.7h3.1M94.4 112.7h8.9M94.7 112.6h8.3M94.9 112.5h7.9M95.1 112.4h7.5M103.5 112.7h8.9M103.8 112.6h8.3M104 112.5h7.9M104.2 112.4h7.5"/>
<path d="M112.6 112.7h8.9M112.8 112.6h8.4M113.1 112.5h7.9M113.3 112.4h7.5M121.7 112.7h3.1M121.9 112.6h2.9M122.2 112.5h2.6M122.4 112.4h2.4"/>
</g>
<g fill="#c0c0c0">
<path d="M91.1 112.7l33.7 6.4h-33.7z"/>
<path d="M91.1 112.7h33.7v6.4z"/>
</g>
<g fill="none" stroke="#c0c0c0" stroke-width=".2">
<path d="M91.1 119.1h3.1M91.1 119.2h2.8M91.1 119.3h2.6M91.1 119.4h2.4M94.4 119.1h8.9M94.7 119.2h8.3M94.9 119.3h7.9M95.1 119.4h7.5M103.5 119.1h8.9M103.8 119.2h8.3M104 119.3h7.9M104.2 119.4h7.5"/>
<path d="M112.6 119.1h8.9M112.8 119.2h8.4M113.1 119.3h7.9M113.3 119.4h7.5M121.7 119.1h3.1M121.9 119.2h2.9M122.2 119.3h2.6M122.4 119.4h2.4"/>
</g>
<path d="M91.1 119.6h2.2M95.3 119.6h7.1M104.4 119.6h7.1M113.5 119.6h7.1M122.6 119.6h2.2" fill="none" stroke="#c0c0c0" stroke-width=".21"/>
<path d="M95.4 119.8h6.8M104.5 119.8h6.8M113.6 119.8h6.8M122.7 119.8h2.1" fill="none" stroke="#c0c0c0" stroke-width=".23"/>
<path d="M91.1 119.7l1.9 .3h-1.9z" fill="#c0c0c0"/>
<path d="M91.1 119.8h2" fill="none" stroke="#c0c0c0" stroke-width=".23"/>
<g fill="#c0c0c0">
<path d="M122.9 120l1.9 .2h-1.9z"/>
<path d="M122.9 120h1.9v.2z"/>
</g>
<path d="M95.6 120.1h6.5M104.6 120.1h6.6M113.7 120.1h6.6" fill="none" stroke="#c0c0c0" stroke-width=".23"/>
<g fill="#c0c0c0">
<path d="M91.1 120l1.8 .2h-1.8z"/>
<path d="M91.1 120h1.9l-.1 .2z"/>
<path d="M122.9 120.2l1.9 .2h-1.9z"/>
<path d="M122.9 120.2h1.9v.2z"/>
</g>
<path d="M95.6 120.3h6.4M104.7 120.3h6.4M113.8 120.3h6.4" fill="none" stroke="#c0c0c0" stroke-width=".25"/>
<g fill="#c0c0c0">
<path d="M91.1 120.2l1.8 .2h-1.8z"/>
<path d="M91.1 120.2h1.8v.2z"/>
<path d="M122.9 120.4l1.9 .3h-1.9z"/>
<path d="M122.9 120.4h1.9v.3z"/>
</g>
<path d="M95.6 120.6h6.4M104.7 120.6h6.4M113.8 120.6h6.4" fill="none" stroke="#c0c0c0" stroke-width=".25"/>
<g fill="#c0c0c0">
<path d="M91.1 120.4l1.8 .3h-1.8z"/>
<path d="M91.1 120.4h1.8v.3z"/>
<path d="M122.9 120.7l1.9 .2h-1.9z"/>
<path d="M122.9 120.7h1.9v.2z"/>
</g>
<path d="M95.6 120.8h6.5M104.6 120.8h6.6M113.7 120.8h6.6" fill="none" stroke="#c0c0c0" stroke-width=".23"/>
<g fill="#c0c0c0">
<path d="M91.1 120.7l1.9 .2h-1.9z"/>
<path d="M91.1 120.7h1.8l.1 .2z"/>
</g>
<path d="M122.7 121h2.1" fill="none" stroke="#c0c0c0" stroke-width=".23"/>
<path d="M122.9 120.9h1.9v.3z" fill="#c0c0c0"/>
<path d="M91.1 121h2M95.4 121h6.8M104.5 121h6.8M113.6 121h6.8" fill="none" stroke="#c0c0c0" stroke-width=".23"/>
<g fill="none" stroke="#c0c0c0" stroke-width=".2">
<path d="M91.1 121.3h2.2M91.1 121.4h2.4M91.1 121.6h2.6M91.1 121.7h2.8M91.1 121.8h3.1M94.4 121.8h8.9M94.7 121.7h8.3M94.9 121.6h7.9M95.1 121.4h7.5M95.3 121.3h7.1M103.5 121.8h8.9M103.8 121.7h8.3"/>
<path d="M104 121.6h7.9M104.2 121.4h7.5M104.4 121.3h7.1M112.6 121.8h8.9M112.8 121.7h8.4M113.1 121.6h7.9M113.3 121.4h7.5M113.5 121.3h7.1M121.7 121.8h3.1M121.9 121.7h2.9M122.2 121.6h2.6M122.4 121.4h2.4"/>
<path d="M122.6 121.3h2.2"/>
</g>
<g fill="#c0c0c0">
<path d="M91.1 121.8l33.7 6.4h-33.7z"/>
<path d="M91.1 121.8h33.7v6.4z"/>
</g>
<g fill="none" stroke="#c0c0c0" stroke-width=".2">
<path d="M91.1 128.2h3.1M91.1 128.3h2.8M91.1 128.4h2.6M91.1 128.5h2.4M94.4 128.2h8.9M94.7 128.3h8.3M94.9 128.4h7.9M95.1 128.5h7.5M103.5 128.2h8.9M103.8 128.3h8.3M104 128.4h7.9M104.2 128.5h7.5"/>
<path d="M112.6 128.2h8.9M112.8 128.3h8.4M113.1 128.4h7.9M113.3 128.5h7.5M121.7 128.2h3.1M121.9 128.3h2.9M122.2 128.4h2.6M122.4 128.5h2.4"/>
</g>
<path d="M91.1 128.7h2.2M95.3 128.7h7.1M95.4 128.9h6.8M104.4 128.7h7.1M104.5 128.9h6.8M113.5 128.7h7.1M113.6 128.9h6.8M122.6 128.7h2.2M122.7 128.9h2.1" fill="none" stroke="#c0c0c0" stroke-width=".21"/>
<path d="M91.1 128.8l1.9 .2h-1.9z" fill="#c0c0c0"/>
<path d="M91.1 128.9h2" fill="none" stroke="#c0c0c0" stroke-width=".21"/>
<g fill="#c0c0c0">
<path d="M122.9 129l1.9 .3h-1.9z"/>
<path d="M122.9 129h1.9v.3z"/>
</g>
<path d="M95.6 129.2h6.5M104.6 129.2h6.6M113.7 129.2h6.6" fill="none" stroke="#c0c0c0" stroke-width=".25"/>
<g fill="#c0c0c0">
<path d="M91.1 129l1.8 .3h-1.8z"/>
<path d="M91.1 129h1.9l-.1 .3z"/>
<path d="M122.9 129.3l1.9 .2h-1.9z"/>
<path d="M122.9 129.3h1.9v.2z"/>
</g>
<path d="M95.6 129.4h6.4M104.7 129.4h6.4M113.8 129.4h6.4" fill="none" stroke="#c0c0c0" stroke-width=".25"/>
<g fill="#c0c0c0">
<path d="M91.1 129.3l1.8 .2h-1.8z"/>
<path d="M91.1 129.3h1.8v.2z"/>
<path d="M122.9 129.5l1.9 .3h-1.9z"/>
<path d="M122.9 129.5h1.9v.3z"/>
</g>
<path d="M95.6 129.7h6.4M104.7 129.7h6.4M113.8 129.7h6.4" fill="none" stroke="#c0c0c0" stroke-width=".25"/>
<g fill="#c0c0c0">
<path d="M91.1 129.5l1.8 .3h-1.8z"/>
<path d="M91.1 129.5h1.8v.3z"/>
<path d="M122.9 129.8l1.9 .2h-1.9z"/>
<path d="M122.9 129.8h1.9v.2z"/>
</g>
<path d="M95.6 129.9h6.5M104.6 129.9h6.6M113.7 129.9h6.6" fill="none" stroke="#c0c0c0" stroke-width=".23"/>
<g fill="#c0c0c0">
<path d="M91.1 129.8l1.9 .2h-1.9z"/>
<path d="M91.1 129.8h1.8l.1 .2z"/>
</g>
<path d="M122.7 130.1h2.1" fill="none" stroke="#c0c0c0" stroke-width=".23"/>
<path d="M122.9 130h1.9v.3z" fill="#c0c0c0"/>
<path d="M91.1 130.1h2M95.4 130.1h6.8M104.5 130.1h6.8M113.6 130.1h6.8" fill="none" stroke="#c0c0c0" stroke-width=".23"/>
<g fill="none" stroke="#c0c0c0" stroke-width=".2">
<path d="M91.1 130.4h2.2M91.1 130.5h2.4M91.1 130.7h2.6M91.1 130.8h2.8M91.1 130.9h3.1M94.4 130.9h8.9M94.7 130.8h8.3M94.9 130.7h7.9M95.1 130.5h7.5M95.3 130.4h7.1M103.5 130.9h8.9M103.8 130.8h8.3"/>
<path d="M104 130.7h7.9M104.2 130.5h7.5M104.4 130.4h7.1M112.6 130.9h8.9M112.8 130.8h8.4M113.1 130.7h7.9M113.3 130.5h7.5M113.5 130.4h7.1M121.7 130.9h3.1M121.9 130.8h2.9M122.2 130.7h2.6M122.4 130.5h2.4"/>
<path d="M122.6 130.4h2.2"/>
</g>
<g fill="#c0c0c0">
<path d="M91.1 130.9l33.7 1.8h-33.7z"/>
<path d="M91.1 130.9h33.7v1.8z"/>
</g>
<g fill="none" stroke="#000" stroke-width=".25">
<path d="M85.2 68.9v5.2M85.2 75.7v1.6M85.2 78.9v9.5M88.4 70.5h16.1M91.1 74.4v23.1M94.3 76h10M111.4 70.5h16.1M111.6 76h10M112.5 80v7.9M121.6 80v7.9M124.8 74.4v23.1M130.7 68.9v5.2"/>
<path d="M130.7 75.7v1.6M130.7 78.9v9.5M49.7 93.2h10.8M51.3 96.3v16.6M60.8 99.1h28.7M62.1 93.2h1.6M65.3 93.2h9.5M76.4 93.2h1.6M79.6 93.2h10.8M81.9 99.1l.4-.4 .6-.1h4.6a1.37 1.37 0 0 1 1.3 1.4 1.37 1.37 0 0 1-1.3 1.3h-4.6a1.36 1.36 0 0 1-1.2-.8 1.36 1.36 0 0 1 .2-1.4zM85.2 90v1.6M85.2 93.2v5.2"/>
<path d="M91.1 89.9a1.36 1.36 0 0 1 1.4-.3 1.36 1.36 0 0 1 .9 1.3v4.5a1.35 1.35 0 0 1-1.4 1.4 1.35 1.35 0 0 1-1.3-1.4v-4.5l.1-.6zM91.1 99.1h33.7v33.6h-33.7zM91.1 99.1h.1M95.6 89.9a1.36 1.36 0 0 1 1.5-.3 1.36 1.36 0 0 1 .8 1.3v4.5a1.37 1.37 0 0 1-1.3 1.4 1.37 1.37 0 0 1-1.4-1.4v-4.5l.1-.6zM100.2 89.9a1.36 1.36 0 0 1 1.4-.3 1.36 1.36 0 0 1 .9 1.3v4.5a1.37 1.37 0 0 1-1.4 1.4 1.37 1.37 0 0 1-1.4-1.4v-4.5l.2-.6zM104.7 89.9a1.36 1.36 0 0 1 1.5-.3 1.36 1.36 0 0 1 .8 1.3v4.5a1.37 1.37 0 0 1-1.3 1.4 1.37 1.37 0 0 1-1.4-1.4v-4.5l.1-.6zM106.1 81.6h3.2M109.3 89.9a1.37 1.37 0 0 1 1.4-.3 1.37 1.37 0 0 1 .9 1.3v4.5a1.37 1.37 0 0 1-1.4 1.4 1.37 1.37 0 0 1-1.4-1.4v-4.5l.2-.6zM112.5 89.5v1.6M112.5 92.7v7.9M113.8 89.9a1.37 1.37 0 0 1 1.5-.3 1.37 1.37 0 0 1 .8 1.3v4.5a1.37 1.37 0 0 1-1.3 1.4 1.37 1.37 0 0 1-1.4-1.4v-4.5l.1-.6zM118.3 89.9a1.37 1.37 0 0 1 1.5-.3 1.37 1.37 0 0 1 .9 1.3v4.5a1.37 1.37 0 0 1-1.4 1.4 1.37 1.37 0 0 1-1.4-1.4v-4.5l.2-.6z"/>
<path d="M121.6 89.5v1.6M121.6 92.7v7.9M122.9 89.9a1.36 1.36 0 0 1 1.5-.3 1.36 1.36 0 0 1 .8 1.3v4.5a1.35 1.35 0 0 1-1.4 1.4 1.35 1.35 0 0 1-1.3-1.4v-4.5l.1-.6zM124.8 81.6h3.1M127.6 98.9l.8-.3h4.5a1.37 1.37 0 0 1 1.4 1.4 1.37 1.37 0 0 1-1.4 1.3h-4.5a1.36 1.36 0 0 1-1.3-.9 1.36 1.36 0 0 1 .5-1.5zM130.7 90v1.6M130.7 93.2v5.2M143.9 100h-3.2l-15.2 9M51.3 118.9v16.5M62.4 102.2v10.8M62.4 118.8v10.7M71.9 111.3h8"/>
<path d="M73.5 105v3.2M81.5 111.3h1.6M81.9 103.6l.4-.3 .6-.2h4.6a1.37 1.37 0 0 1 1.3 1.4 1.37 1.37 0 0 1-1.3 1.4h-4.6a1.36 1.36 0 0 1-1.2-.8 1.36 1.36 0 0 1 .2-1.5zM81.9 117.3l.4-.4 .6-.1h4.6a1.37 1.37 0 0 1 1.3 1.4 1.37 1.37 0 0 1-1.3 1.3h-4.6a1.37 1.37 0 0 1-1.2-.8 1.37 1.37 0 0 1 .2-1.4zM81.9 112.7l.4-.3 .6-.2h4.6a1.37 1.37 0 0 1 1.3 1.4 1.37 1.37 0 0 1-1.3 1.4h-4.6a1.37 1.37 0 0 1-1.2-.8 1.37 1.37 0 0 1 .2-1.5zM81.9 108.2l.4-.4 .6-.1h4.6a1.37 1.37 0 0 1 1.3 1.4 1.37 1.37 0 0 1-1.3 1.3h-4.6a1.37 1.37 0 0 1-1.2-.8 1.37 1.37 0 0 1 .2-1.4zM84.7 111.3h8M127.6 103.4l.8-.3h4.5a1.37 1.37 0 0 1 1.4 1.4 1.37 1.37 0 0 1-1.4 1.4h-4.5a1.36 1.36 0 0 1-1.3-.9 1.36 1.36 0 0 1 .5-1.6zM127.6 117.1l.8-.3h4.5a1.37 1.37 0 0 1 1.4 1.4 1.37 1.37 0 0 1-1.4 1.3h-4.5a1.37 1.37 0 0 1-1.3-.9 1.37 1.37 0 0 1 .5-1.5zM127.6 108l.8-.3h4.5a1.37 1.37 0 0 1 1.4 1.4 1.37 1.37 0 0 1-1.4 1.3h-4.5a1.36 1.36 0 0 1-1.3-.9 1.36 1.36 0 0 1 .5-1.5zM127.6 112.5l.8-.3h4.5a1.37 1.37 0 0 1 1.4 1.4 1.37 1.37 0 0 1-1.4 1.4h-4.5a1.36 1.36 0 0 1-1.3-1 1.36 1.36 0 0 1 .5-1.5zM134.5 119.5h9.5"/>
<path d="M145.5 113.2h-3.1v3.2M49.7 138.6h10.8M60.8 132.7h28.7M62.1 138.6h1.6M65.3 138.6h9.5M71.9 120.4h8M73.5 123.6v3.2M76.4 138.6h1.6M79.6 138.6h10.8M81.5 120.4h1.6M81.9 126.4l.7-.5h4.9a1.37 1.37 0 0 1 1.3 1.4 1.37 1.37 0 0 1-1.3 1.3h-4.6a1.37 1.37 0 0 1-1.2-.8 1.37 1.37 0 0 1 .2-1.4zM81.9 130.9l.7-.4h4.9a1.37 1.37 0 0 1 1.3 1.3 1.37 1.37 0 0 1-1.3 1.4h-4.6a1.37 1.37 0 0 1-1.2-.8 1.37 1.37 0 0 1 .2-1.5z"/>
<path d="M81.9 121.8l.4-.3 .6-.2h4.6a1.37 1.37 0 0 1 1.3 1.4 1.37 1.37 0 0 1-1.3 1.4h-4.6a1.37 1.37 0 0 1-1.2-.8 1.37 1.37 0 0 1 .2-1.5zM84.7 120.4h8M90.9 135.5a1.35 1.35 0 0 1 1.5-.4 1.35 1.35 0 0 1 1 1.3v4.5a1.35 1.35 0 0 1-1.4 1.4 1.35 1.35 0 0 1-1.3-1.4v-4.5zM95.5 135.5a1.36 1.36 0 0 1 1.5-.4 1.36 1.36 0 0 1 .9 1.3v4.5a1.37 1.37 0 0 1-1.3 1.4 1.37 1.37 0 0 1-1.4-1.4v-4.5zM100 135.5a1.36 1.36 0 0 1 1.5-.4 1.36 1.36 0 0 1 1 1.3v4.5a1.37 1.37 0 0 1-1.4 1.4 1.37 1.37 0 0 1-1.4-1.4v-4.5zM104.6 135.5a1.37 1.37 0 0 1 1.5-.4 1.37 1.37 0 0 1 .9 1.3v4.5a1.37 1.37 0 0 1-1.3 1.4 1.37 1.37 0 0 1-1.4-1.4v-4.5zM109.1 135.5a1.37 1.37 0 0 1 1.5-.4 1.37 1.37 0 0 1 1 1.3v4.5a1.37 1.37 0 0 1-1.4 1.4 1.37 1.37 0 0 1-1.4-1.4v-4.5zM113.7 135.5a1.37 1.37 0 0 1 1.5-.4 1.37 1.37 0 0 1 .9 1.3v4.5a1.37 1.37 0 0 1-1.3 1.4 1.37 1.37 0 0 1-1.4-1.4v-4.5zM118.2 135.5a1.37 1.37 0 0 1 1.5-.4 1.37 1.37 0 0 1 1 1.3v4.5a1.37 1.37 0 0 1-1.4 1.4 1.37 1.37 0 0 1-1.4-1.4v-4.5zM122.8 135.5a1.35 1.35 0 0 1 1.5-.4 1.35 1.35 0 0 1 .9 1.3v4.5a1.35 1.35 0 0 1-1.4 1.4 1.35 1.35 0 0 1-1.3-1.4v-4.5zM125.5 135h29.6M126.3 132.7h28.8"/>
<path d="M127.6 121.6l.8-.3h4.5a1.37 1.37 0 0 1 1.4 1.4 1.37 1.37 0 0 1-1.4 1.4h-4.5a1.37 1.37 0 0 1-1.3-.9 1.37 1.37 0 0 1 .5-1.6zM127.6 130.7l.8-.2h4.5a1.37 1.37 0 0 1 1.4 1.3 1.37 1.37 0 0 1-1.4 1.4h-4.5a1.37 1.37 0 0 1-1.3-.9 1.37 1.37 0 0 1 .5-1.6zM127.6 126.2l.8-.3h4.5a1.37 1.37 0 0 1 1.4 1.4 1.37 1.37 0 0 1-1.4 1.3h-4.5a1.37 1.37 0 0 1-1.3-.9 1.37 1.37 0 0 1 .5-1.5zM134.5 121.3h9.5M142.4 124.5v3.2M147.9 128.6v3.2M153.5 138.2v3.1M156.7 126.4h-3.2v3.1M85 152.8h5.2v5.9h-5.2zM90.2 155.7h3.2M96.6 142.5v5M96.6 149.1v1.6"/>
<path d="M96.6 152.3v5M101.1 142.5v5M101.1 149.1v1.6M101.1 152.3v5M104.3 155.7h3.2M107 150.2h3.2M113.4 142.5v9.3M116.1 142.5v9.3M119.3 150.2h3.2M125.5 142.3h24M139.2 150.4l3.1 8.5h2.8M147.9 145.4v3.2"/>
<circle cx="94.3" cy="111.3" r="1.37"/>
<circle cx="94.3" cy="102.2" r="1.37"/>
<circle cx="103.4" cy="111.3" r="1.37"/>
<circle cx="103.4" cy="102.2" r="1.37"/>
<circle cx="112.5" cy="111.3" r="1.36"/>
<circle cx="112.5" cy="102.2" r="1.36"/>
<circle cx="121.6" cy="111.3" r="1.37"/>
<circle cx="121.6" cy="102.2" r="1.37"/>
<circle cx="94.3" cy="129.5" r="1.37"/>
<circle cx="94.3" cy="120.4" r="1.37"/>
<circle cx="103.4" cy="120.4" r="1.37"/>
<circle cx="103.4" cy="129.5" r="1.37"/>
<circle cx="112.5" cy="129.5" r="1.36"/>
<circle cx="112.5" cy="120.4" r="1.36"/>
<circle cx="121.6" cy="120.4" r="1.37"/>
<circle cx="121.6" cy="129.5" r="1.37"/>
</g>
<g fill="none" stroke="#000" stroke-width=".36">
<path d="M56.4 175.3h103M56.4 171.4h103v50.5h-103zM56.4 179.2h103M102.7 179.2v42.7M111.8 171.4v50.5M127.7 175.3v3.9M143.6 175.3v3.9M56.4 198.6h103M56.4 186.9h103M56.4 183h103M56.4 190.8h103M56.4 194.7h103"/>
<path d="M127.7 183v38.9M143.6 183v38.9M56.4 202.5h103M56.4 210.2h103M56.4 206.4h103M56.4 218h103M56.4 214.1h103"/>
</g>
<g fill="#000">
<path d="M85.2 70.5l3.2-.6v1.1zM91.1 76l3.2-.5v1zM121.6 75.5l3.2 .5-3.2 .5zM127.5 69.9l3.2 .6-3.2 .5zM51.3 93.2l.5 3.1h-1zM68.5 98.9l2-.4-1.9 .8zM68.6 97.7l1.9 .8-2-.4zM68.6 99.3l1.9-.8-1.7 1.2zM68.8 97.4l1.7 1.1-1.9-.8zM68.8 99.7l1.7-1.2-1.4 1.5zM69.1 97l1.4 1.5-1.7-1.1zM69.1 97l.3-.2 1.1 1.7z"/>
<path d="M69.4 96.8l.3-.2 .8 1.9zM69.7 96.6l.4-.1 .4 2zM71 96.5l.4 .1-.9 1.9zM71.4 96.6l.3 .2-1.2 1.7zM71.7 96.8l.3 .2-1.5 1.5zM70.5 98.5l1.5-1.5 .3 .4zM70.5 98.5l2 .8-.2 .4zM70.5 98.5l1.8-1.1 .2 .3zM70.5 98.5l2.1 .4-.1 .4zM70.5 98.5l2-.8 .1 .4zM76.3 84.2l.8 7.9h-.8zM76.3 84.2h7.8l-7 .8z"/>
<path d="M76.3 84.2l.8 .8v7.1zM77.1 85l7-.8v.8zM109.3 81l3.2 .6-3.2 .5zM121.6 81.6l3.2-.6v1.1zM131.8 84.2h7.8l-7.8 .8zM131.8 85l7.8-.8-.8 .8zM138.8 85l.8 7.1h-.8zM138.8 85l.8-.8v7.9zM62.4 99.1l.5 3.1h-1zM70.5 98.5l-1.1 1.8-.3-.3zM70.5 98.5l-.8 2-.3-.2zM70.5 98.5l-.4 2.1-.4-.1z"/>
<path d="M70.5 98.5l.9 2-.4 .1zM70.5 98.5l1.2 1.8-.3 .2zM70.5 98.5l1.5 1.5-.3 .3zM70.5 98.5l1.8 1.2-.3 .3zM73 108.2h1l-.5 3.1zM122.8 110.6l2.4-2 .6 .9zM141.8 116.4h1.1l-.5 3.1zM50.8 135.4h1l-.5 3.2zM61.9 129.5h1l-.5 3.2zM73.5 120.4l.5 3.2h-1zM138.8 139.7l.8 7.8-.8-.8zM138.8 139.7h.8v7.8z"/>
<path d="M142.4 121.3l.5 3.2h-1.1zM147.4 131.8h1.1l-.6 3.2zM153.5 135l.5 3.2h-1zM153 129.5h1l-.5 3.2zM76.3 139.7l.8 7-.8 .8zM76.3 139.7h.8v7zM76.3 147.5l7.8-.8v.8zM76.3 147.5l.8-.8h7zM93.4 155.2l3.2 .5-3.2 .6zM101.1 155.7l3.2-.5v1.1zM110.2 149.7l3.2 .5-3.2 .5zM116.1 150.2l3.2-.5v1z"/>
<path d="M138.1 147.4l1.6 2.8-1 .4zM131.8 146.7h7l-7 .8zM131.8 147.5l7-.8 .8 .8zM147.9 142.3l.6 3.1h-1.1z"/>
</g>
<path d="M68.5 98.7h4.1M68.5 98.3h4.1M70.3 96.4v4.2M70.7 96.4v4.2" fill="none" stroke="#000" stroke-width=".4"/>
<path d="M26 50.8v9.7M189.9 50.8v9.7M189.9 50.9h-164M25.9 60.4h164" fill="none" stroke="#000" stroke-width=".2"/>
<g font-size="3.9">
<text x="26.4" y="48">With 3.5x3.5 mm Exposed Pad</text>
<text x="76.5" y="167.3">RECOMMENDED LAND PATTERN</text>
</g>
<text font-size="3.8" x="26.4" y="43.5">32-Lead Very Thin Plastic Quad Flat, No Lead Package (P5A) - 5x5x0.9 mm Body [VQFN]</text>
<g font-size="3.2">
<text x="28.4" y="54.6">Note:</text>
<text x="41.1" y="58.3">http://www.microchip.com/packaging</text>
<text x="41.1" y="54.6">For the most current package drawings, please see the Microchip Packaging Specification located at</text>
<text x="106.1" y="71.6">C1</text>
<text x="106.1" y="77.2">X2</text>
<text x="114.8" y="82.7">EV</text>
<text x="91.7" y="87.6">32</text>
<text x="77.5" y="101.8">1</text>
<text x="145.6" y="101.1">ØV</text>
<text x="77.5" y="105.7">2</text>
<text x="49.3" y="117">C2</text>
<text x="60.5" y="117">Y2</text>
<text x="71.3" y="117">EV</text>
<text x="147.2" y="114.3">G2</text>
<text x="158.3" y="127.5">G1</text>
<text x="146.3" y="139.8">Y1</text>
<text x="124.2" y="151.3">X1</text>
<text x="86.5" y="156.9">E</text>
<text x="146.8" y="160.1">SILK SCREEN</text>
</g>
<g font-size="2.9">
<text x="89" y="178.2">Dimension Limits</text>
<text x="104.3" y="174.4">Units</text>
<text x="117.1" y="178.2">MIN</text>
<text x="126" y="174.4">MILLIMETERS</text>
<text x="132.3" y="178.2">NOM</text>
<text x="148.4" y="178.2">MAX</text>
<text x="57.3" y="182.1">Contact Pitch</text>
<text x="106.3" y="182.1">E</text>
<text x="129.5" y="182.1">0.50 BSC</text>
<text x="57.3" y="186">Optional Center Pad Width</text>
<text x="57.3" y="189.9">Optional Center Pad Length</text>
<text x="105.5" y="189.9">Y2</text>
<text x="105.5" y="186">X2</text>
<text x="148.7" y="189.9">3.70</text>
<text x="148.7" y="186">3.70</text>
<text x="57.3" y="197.7">Contact Pad Spacing</text>
<text x="57.3" y="193.8">Contact Pad Spacing</text>
<text x="105.4" y="197.7">C2</text>
<text x="105.4" y="193.8">C1</text>
<text x="132.8" y="193.8">5.00</text>
<text x="132.8" y="197.7">5.00</text>
<text x="57.3" y="201.6">Contact Pad Width (X32)</text>
<text x="105.5" y="201.6">X1</text>
<text x="148.7" y="201.6">0.30</text>
<text x="57.3" y="209.3">Contact Pad to Center Pad (X32)</text>
<text x="57.3" y="205.4">Contact Pad Length (X32)</text>
<text x="105.3" y="209.3">G1</text>
<text x="105.5" y="205.4">Y1</text>
<text x="116.9" y="209.3">0.25</text>
<text x="148.7" y="205.4">0.80</text>
<text x="57.3" y="213.2">Contact Pad to Contactr Pad (X28)</text>
<text x="105.3" y="213.2">G2</text>
<text x="116.9" y="213.2">0.20</text>
<text x="57.3" y="217.1">Thermal Via Diameter</text>
<text x="57.3" y="221">Thermal Via Pitch</text>
<text x="105.3" y="221">EV</text>
<text x="106.3" y="217.1">V</text>
<text x="132.8" y="217.1">0.30</text>
<text x="132.8" y="221">1.00</text>
<text x="34" y="228.3">Notes:</text>
<text x="34" y="232.9">1. Dimensioning and tolerancing per ASME Y14.5M</text>
<text x="43.6" y="236.9">BSC: Basic Dimension. Theoretically exact value shown without tolerances.</text>
<text x="34" y="241">2. For best soldering results, thermal vias, if used, should be filled or tented to avoid solder loss during</text>
<text x="38.1" y="244.3">reflow process</text>
<text x="125.9" y="251.7">Microchip Technology Drawing C04-3205a</text>
</g>
</svg>
